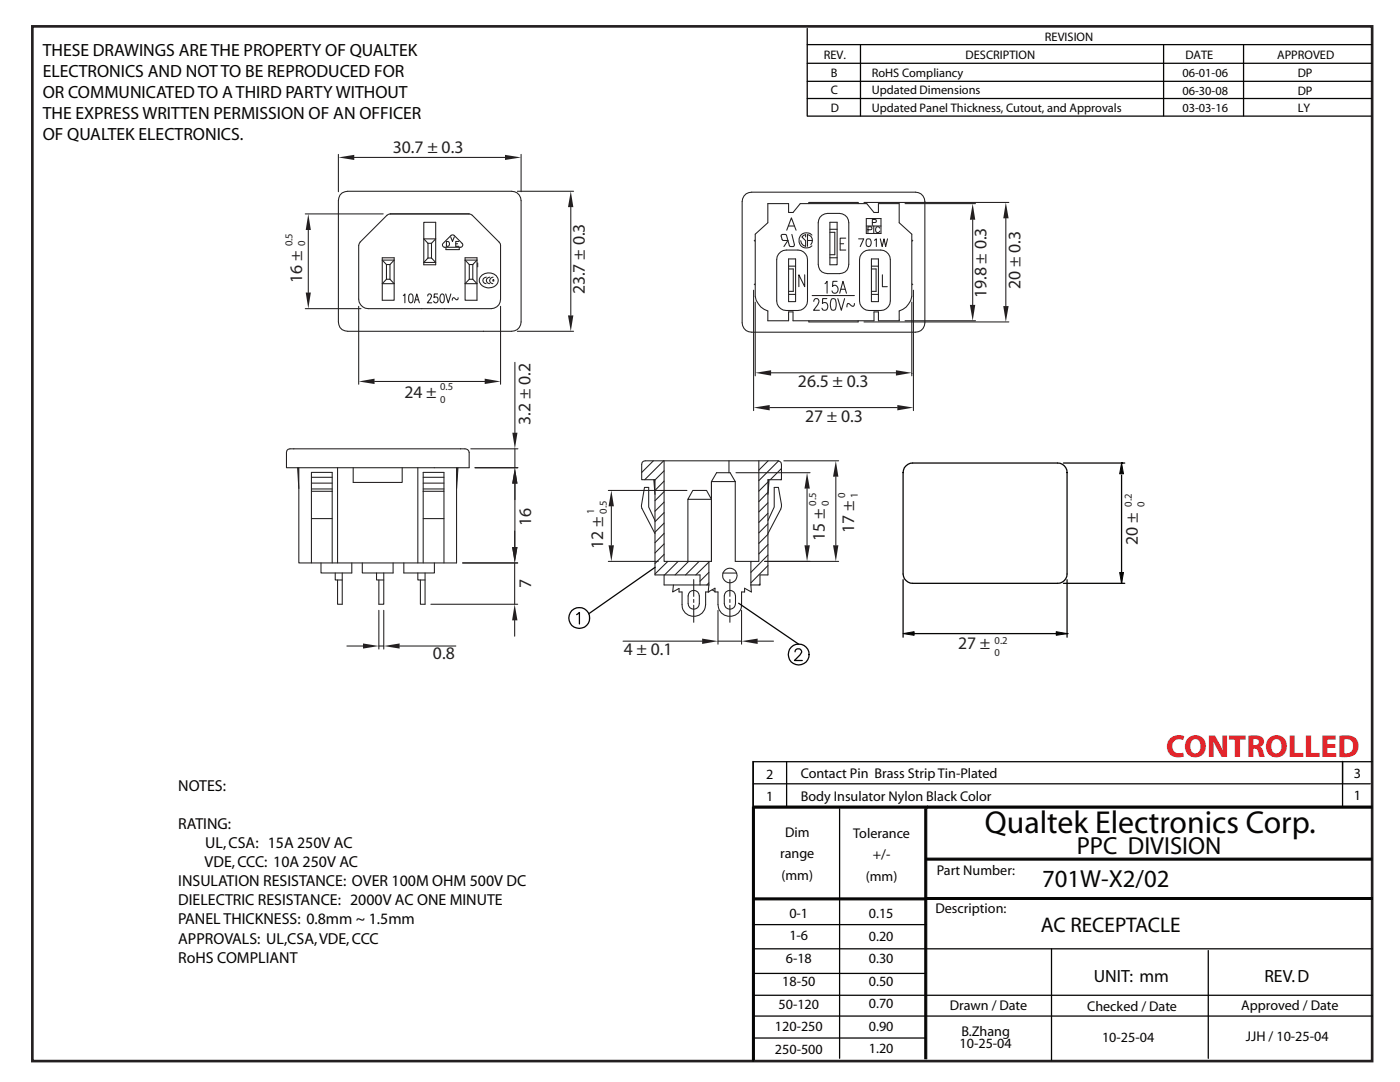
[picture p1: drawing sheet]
<svg xmlns="http://www.w3.org/2000/svg" width="279mm" height="216mm" viewBox="0 0 279 216" stroke-linecap="round" stroke-linejoin="round" font-family="sans-serif">
<path d="M6.5 5.3h267.3v206.4h-267.3z" fill="none" stroke="#231f20" stroke-width=".53"/>
<g fill="#050504" stroke="#050504" stroke-width=".2">
<path d="M150.2 161h.4v50.5h-.4z"/>
<path d="M184.6 161.4h.4v50h-.4z"/>
<path d="M150.4 160.8h34.7v.5h-34.7z"/>
<path d="M150.4 179.2h34.3v.4h-34.3z"/>
<path d="M185.1 160.8h88.8v.5h-88.8z"/>
<path d="M184.7 171.2h89.2v.4h-89.2z"/>
</g>
<g fill="none" stroke="#050504" stroke-width=".25">
<path d="M161.1 8.9h112.6M161.1 12.6h112.6M161.1 16.2h112.6M161.1 5.7v17.5M161.1 19.7h112.6M171.7 8.9v14.2M232.2 8.9v14.2M248.2 8.9v14.2M161.2 23.2h112.4M182.1 92.4h28.9M180.2 114.5a1.96 1.96 0 0 0 1.9 1.9h28.9M180.2 115.7v11.4"/>
<path d="M182.4 126.4h30.6M150.3 152h123.5M150.3 156.4h123.2M157 152v8.9M267.9 151.9v9M167.6 161.4v49.8M150.4 189.3h123.5M150.4 194.2h34.4M150.4 184.5h34.5M150.6 198.6h123.3M209.9 189.3v22.2M241.1 189.7v21.5"/>
<path d="M150.4 207.1h34.4M150.4 202.7h123.5"/>
</g>
<path d="M184.7 179.4h89.2" fill="none" stroke="#050504" stroke-width=".4"/>
<path d="M184.8 161.1h88.8" fill="none" stroke="#050504" stroke-width=".2"/>
<path d="M150.3 152v59.7" fill="none" stroke="#050504" stroke-width=".35"/>
<path d="M180.2 126.4l2.2-.4v.8z" fill="#050504"/>
<path d="M180.2 126.4l2.2-.4v.8z" fill="none" stroke="#050504" stroke-width=".2"/>
<path d="M182.1 92.4a1.95 1.95 0 0 0-1.9 1.9v20.2M213 115.7v11.4" fill="none" stroke="#050504" stroke-width=".25"/>
<path d="M223.5 114.2h.7l-.4 2.2z" fill="#050504"/>
<path d="M223.5 114.2h.7l-.4 2.2z" fill="none" stroke="#050504" stroke-width=".2"/>
<path d="M223.8 94.8v21.6M212.2 116.4h12.3M213 114.5a1.88 1.88 0 0 1-2 1.9M213 126.4h.1" fill="none" stroke="#050504" stroke-width=".25"/>
<path d="M210.8 126l2.2 .4-2.2 .4z" fill="#050504"/>
<path d="M210.8 126l2.2 .4-2.2 .4z" fill="none" stroke="#050504" stroke-width=".2"/>
<path d="M211 92.4a1.88 1.88 0 0 1 2 1.9v20.2M212.2 92.4h12.3M223.8 92.4h.1" fill="none" stroke="#050504" stroke-width=".25"/>
<path d="M223.8 92.4l.4 2.2h-.7z" fill="#050504"/>
<path d="M223.8 92.4l.4 2.2h-.7z" fill="none" stroke="#050504" stroke-width=".2"/>
<g fill="none" stroke="#231f20" stroke-width=".21">
<path d="M67.5 40v24.2M71.9 48.3l5.6-5.5h16.5l5.9 5.8v11.1a1.84 1.84 0 0 1-1.9 1.9h-24.5a1.93 1.93 0 0 1-1.9-1.9v-10.7zM76.3 51.4h2.4v8.5h-2.4zM77.1 52.8l-.8-.9h2.4l-.9 .9M77.1 55.7l-.8 .9h2.4l-.9-.9M77.1 52.8v2.9M77.1 52.8h.7M77.1 55.7h.7M77.8 52.8v2.9M84.6 44.4h2.4v8.4h-2.4zM85.4 48.5v3M85.4 48.5l-.8-.8h2.4l-.9 .8"/>
<path d="M85.4 51.5l-.8 .9h2.4l-.9-.9M85.4 48.5h.7M85.4 51.5h.7M86.1 48.5v3M92.8 51.4h2.4v8.5h-2.4zM93.7 52.8h.7M93.7 55.7h.7M93.7 55.7l-.9 .9h2.4l-.8-.9M93.7 52.8v2.9M94.4 52.8v2.9M94.4 52.8l.8-.9h-2.4l.9 .9M96 55.1a1.96 1.96 0 0 1 2-.6 1.96 1.96 0 0 1 1.4 1.5 1.95 1.95 0 0 1-1.9 1.5 1.95 1.95 0 0 1-1.8-1.5z"/>
<path d="M97.1 55.3a.65 .65 0 0 0-.7 .6 .65 .65 0 0 0 .6 .7M97.8 55.3a.65 .65 0 0 0-.7 .6 .65 .65 0 0 0 .6 .7M98.4 55.3a.65 .65 0 0 0-.7 .6 .65 .65 0 0 0 .7 .7M98.5 55.9h-.1l.1 .2-.1-.1M104 40v24.2M148.1 40.2v24.2M150.7 59.1a3.8 3.8 0 0 0 2.5 2.9v2M153.2 40.6v3.8l-2.5 2.3M155.4 50.7l.4-.4a5.5 5.5 0 0 1 4.6 0l.7 .9 .1 .6v8.2a1.93 1.93 0 0 1-2 2h-2.3a1.93 1.93 0 0 1-1.9-2v-8.2l.1-.6zM157.4 53.7h.9v4.4h-.9M157.4 40.6v1.8h.9l1.4-1.8M157.4 51.7h1.4v8.5h-1.4z"/>
<path d="M157.4 58.7h1.4M157.4 53.1h1.4M160.6 54.8v2.4l-1.2-2.4v2.4M163.6 43.4l.4-.4a5.9 5.9 0 0 1 4.1-.3 1.8 1.8 0 0 1 1.3 1.7v8.3a1.78 1.78 0 0 1-1.9 1.9h-2.3a1.78 1.78 0 0 1-1.9-1.9v-8.3zM165.6 44.4h1.5v8.4h-1.5zM165.6 51.4h1.5M165.6 45.8h1.5M165.6 46.4h1v4.4h-1M167.7 48.6h.7M168.8 47.5h-1.1v2.4h1.1M171.9 50.7l.4-.4a5.5 5.5 0 0 1 4.6 0l.7 .9 .1 .6v8.2a1.93 1.93 0 0 1-1.9 2h-2.4a1.93 1.93 0 0 1-1.9-2v-8.2l.1-.6zM173 40.6l1.4 1.8h.9v-1.8"/>
<path d="M173.9 53.7h.9v4.4h-.9M173.9 58.7h1.4M173.9 53.1h1.4M173.9 51.7h1.4v8.5h-1.4zM176.1 54.8v2.4h1M179.5 40.6v3.8l2.5 2.3M182 59.1a3.8 3.8 0 0 1-2.5 2.9v2M184.6 40.2v24.2M96.5 66.1h.1M157.4 64v-1.8h.9v1.8M174.4 64v-1.8h.9v1.8"/>
</g>
<g fill="#231f20">
<path d="M150.4 56.7l.3-.2v.5z"/>
<path d="M150.4 48l.3-.2v.5z"/>
<path d="M182 47.8l.3 .2-.3 .3z"/>
<path d="M182 56.5l.3 .2-.3 .3z"/>
</g>
<g fill="none" stroke="#231f20" stroke-width=".21">
<path d="M67.5 30.8v7.5M70.7 31.4h30.1M104 30.8v7.5M67.5 40a1.78 1.78 0 0 1 1.9-1.8h32.7a1.84 1.84 0 0 1 1.9 1.8M80.5 59l.3-.3v1.7M81.7 58.7h.4a1.22 1.22 0 0 1 0 1.7h-.2a1.37 1.37 0 0 1-.2-1.7zM82.9 59.8h.6M85.4 59.1v-.1a.39 .39 0 0 1 .5-.3 .39 .39 0 0 1 .1 .6l-.7 1.1h.9M87.3 58.7h-.6l-.1 .7 .1-.1a.55 .55 0 0 1 .7 .5 .55 .55 0 0 1-.7 .5l-.2-.2M88 58.7h.3a1.22 1.22 0 0 1 0 1.7h-.1a1.23 1.23 0 0 1-.2-1.7zM88.4 48.5l1.6-1.5 .4-.1 1.8 1.6a.46 .46 0 0 1 .1 .5 .46 .46 0 0 1-.4 .3h-3.2a.46 .46 0 0 1-.4-.3 .46 .46 0 0 1 .1-.5zM89 58.7l.5 1.7 .5-1.7"/>
<path d="M89 49.3v.5h2.7v-.5M89.1 48.2a.5 .5 0 0 1 .6 .5 .5 .5 0 0 1-.6 .5zM89.9 47.2l.4 1 .4-1M91 48.6h.3M91.4 59.4l-.2 .4-.7-.4-.2 .5M91.6 48.2h-.6v1h.6M95.3 52.5v.8M150.7 46.7v12.4M153.2 40.6h4.2M157 45.9l.9-2.4 1 2.4M157.3 45.1h1.2M158 46.8l.5 2-.2 .4h-.7l-.7-2.4-1 .1 .3 1 1 .1-.8 1.2"/>
<path d="M159.7 40.6h13.3M160.8 47.3v-.5l-.4 .2-.4 .3 .8 .7v1.2l-.5-.2-.4-.5-.1-.5M161.2 48h.9M161.4 40.6v-.2h9.9v.2M161.8 48.8a1.19 1.19 0 0 0-.6-2v2.4M162 46.9a1.51 1.51 0 0 0-2.1 0 1.51 1.51 0 0 0 0 2.2 1.51 1.51 0 0 0 2.1 0M162.1 59h8.4M164.6 56.6l.5-.5v2.4M165 59.6h-.8l-.1 1a.65 .65 0 0 1 .9-.1 .65 .65 0 0 1 .2 .8l-.1 .3a.57 .57 0 0 1-.6 .3 .57 .57 0 0 1-.5-.4M165.9 59.7h.7a2.51 2.51 0 0 1 0 2.1l-.4 .1a1.14 1.14 0 0 1-.5-1.3zM167.1 56.1h-.9l-.1 1.1a.73 .73 0 0 1 1 0 .73 .73 0 0 1 .1 1 .59 .59 0 0 1-.7 .3 .59 .59 0 0 1-.5-.5M167.2 59.6l.7 2.3 .7-2.3"/>
<path d="M167.6 58.5l.6-2.4 .7 2.4M167.8 57.7h.9M171.4 47.7h1l-.7 1.5M172.9 45.1h2.9M172.9 43.6h2.9v3h-2.9zM173 47.7h.4a.82 .82 0 0 1 .5 .8 .82 .82 0 0 1-.6 .7 1.06 1.06 0 0 1-.3-1.5zM173.2 45.8h.7v-.5l-.7-.1v1.2M174.1 44.4h.7v-.5l-.7-.1v1.2M174.4 45.1v1.5M174.5 47.9l.4-.2v1.5M175.3 40.6h4.2M175.6 45.5a.43 .43 0 0 0-.5-.3 .43 .43 0 0 0-.3 .5 .5 .5 0 0 0 .1 .6 .5 .5 0 0 0 .5 .1l.2-.3"/>
<path d="M175.7 47.7l.4 1.5 .3-1.5 .4 1.5 .3-1.5M182 46.7v12.4M184.6 40.2a1.86 1.86 0 0 0-1.9-1.9h-32.7a1.84 1.84 0 0 0-1.9 1.9M82.7 60.4l.5-1.7 .5 1.7M104 64.2a1.86 1.86 0 0 1-1.9 1.9h-32.7a1.78 1.78 0 0 1-1.9-1.9M153.2 64h4.2M158.3 64h16.1M161.4 64v.2h9.9v-.2M162.4 60.1l.1-.3a.53 .53 0 0 1 .8-.1 .53 .53 0 0 1 0 .8l-.9 1.4h1.1M170.5 60.6l-.2 .5h-.2l-.8-.6-.2 .1-.1 .7M175.3 64h4.2M179.5 63.9h.1"/>
<path d="M182 74.5h.1M184.6 64.4a1.86 1.86 0 0 1-1.9 1.9h-32.7a1.84 1.84 0 0 1-1.9-1.9"/>
</g>
<g fill="#231f20">
<path d="M67.5 31.4l3.2-.5v1z"/>
<path d="M100.8 30.9l3.2 .5-3.2 .5z"/>
</g>
<path d="M103.3 38.2h11.2M113.9 41.3v21.6M103.3 66.1h11.2" fill="none" stroke="#231f20" stroke-width=".21"/>
<g fill="#231f20">
<path d="M113.9 38.2l.5 3.1h-1z"/>
<path d="M113.4 62.9h1l-.5 3.2z"/>
</g>
<path d="M71.6 61.1v15.6M74.8 76.1h21.9M99.9 61.1v15.6" fill="none" stroke="#231f20" stroke-width=".21"/>
<g fill="#231f20">
<path d="M71.6 76.1l3.2-.5v1z"/>
<path d="M96.7 75.6l3.2 .5-3.2 .5z"/>
</g>
<path d="M60.9 42.7h15.6M61.5 45.9v12.5M60.9 61.6h11.2" fill="none" stroke="#231f20" stroke-width=".21"/>
<g fill="#231f20">
<path d="M61.5 42.7l.5 3.2h-1z"/>
<path d="M61 58.4h1l-.5 3.2z"/>
</g>
<path d="M150.7 60.3v14.7M153.9 74.4h24.9M182 60.3v14.7" fill="none" stroke="#231f20" stroke-width=".21"/>
<g fill="#231f20">
<path d="M150.7 74.4l3.2-.5v1z"/>
<path d="M178.8 73.9l3.2 .5-3.2 .5z"/>
</g>
<path d="M150.4 57.9v24M182.3 57.9v24M153.6 81.3h25.5" fill="none" stroke="#231f20" stroke-width=".21"/>
<g fill="#231f20">
<path d="M150.4 81.3l3.2-.5v1.1z"/>
<path d="M179.1 80.8l3.2 .5-3.2 .6z"/>
</g>
<path d="M180.6 40.6h14.1M194.1 43.8v17M180.6 64h14.1" fill="none" stroke="#231f20" stroke-width=".21"/>
<g fill="#231f20">
<path d="M193.6 60.8h1l-.5 3.2z"/>
<path d="M194.1 40.6l.5 3.2h-1z"/>
</g>
<path d="M172.4 40.4h28.9M200.7 43.6v17.5M172.4 64.2h28.9" fill="none" stroke="#231f20" stroke-width=".21"/>
<g fill="#231f20">
<path d="M200.7 40.4l.6 3.2h-1.1z"/>
<path d="M200.2 61.1h1.1l-.6 3.1z"/>
</g>
<g fill="none" stroke="#231f20" stroke-width=".21">
<path d="M57.5 89.7l35.3-.1a.8 .8 0 0 1 .8 .7v3h-36.4v-3zM59.4 93.3l.2 4.2M62.2 98v14.3M62.2 96.4h4.1M62.2 97.6h4.1M62.2 95.2h4.1M66.3 98h-4.1v-3.7h4.1v18M67.4 93.3v19M70.5 93.3v3h9.8v-3M83.4 93.3v19M84.5 98h4.1v-3.7h-4.1v18M84.5 96.4h4.1"/>
<path d="M84.5 97.6h4.1M84.5 95.2h4.1M86.6 93.3h.1M88.6 98v14.3M91.1 93.3v19h-31.5v-19M91.4 93.3l-.3 4.2M130.4 91.9l-2.3 2.4M130.5 95.7l.2 3M130.7 95.7h-2.6v-3.1l.3-.6 26.9-.1 .6 .4 .1 3.4h-2.7v19h-1.6v2h-1.8M130.7 95.7v19h9v2M132.4 91.9l-3.7 3.8M132.5 98.1l-1.8 1.8"/>
<path d="M132.5 96l-1.8 1.9M132.5 94l-1.8 1.8M132.5 91.9v20.1h9.5M137.3 99.6v12.4M138.3 97.9h2.7l1 1.7h-4.7zM145.5 91.9v2.4M146.7 96.1l-1-1.8h-2.7l-1 1.8v15.9M146.7 96.1h-4.7v15.9M151.4 91.9v20.1h-4.7v-15.9M153.3 96.2l-1.9 1.8M153.3 98.2l-1.9 1.9M153.3 91.9l-1.9 1.9"/>
<path d="M153.5 95.7l-.2 3M155.4 91.9l-4 4M156 95.6l-.2 .1M156 93.5l-2.3 2.2M62.2 103.5h4.1M64.1 112.3v2h6.1v-2M66.9 114.3v1.4h1.4M68.3 114.3v6.3h-.9v-4.9M72.3 112.3v2h6.2v-2M75.1 114.3v1.4h1.5M76.6 114.3v6.3h-1v-4.9M80.6 112.3v2h6.1v-2"/>
<path d="M83.4 114.3v1.4h1.4M84.5 103.5h4.1M84.8 114.3v6.3h-.9v-4.9M130.7 103.9l-1.2-2.7v-3.9h-.9l-.6 3.8 2.7 5.4M132.5 114.7v2h9M132.5 110.6l-1.8 1.8M132.5 108.5l-1.8 1.8M132.5 106.4l-1.8 1.9M132.5 104.4l-1.8 1.8M132.5 102.3l-1.8 1.8M132.5 100.2l-1.8 1.8M133.3 112l-2.6 2.5"/>
<path d="M134.4 116.7l-.1 1.4 1.2-.7v.7h.6v2.5a2.35 2.35 0 0 0 2.4 2.4 2.35 2.35 0 0 0 2.3-2.4v-2.5h.7M135.3 112l-2.7 2.7M137.4 112l-2.7 2.7M137.7 118.1a1.13 1.13 0 0 1 1.2-.2 1.13 1.13 0 0 1 .7 1v1.5a1.12 1.12 0 0 1-1.2 1.2 1.12 1.12 0 0 1-1.1-1.2v-1.5zM138.4 115.7v3.3M138.4 119.6v.6M139.5 112l-2.7 2.7M141.5 116.3l-.4 .4M141.5 112.2l-2.6 2.5M141.5 116.7l-.2 1.4 1.4-.7v.7h.6v2.5a2.35 2.35 0 0 0 2.3 2.4 2.35 2.35 0 0 0 2.4-2.4v-2.5h.6v-.7l1.3 .7v-1.4M141.5 112v4.7M141.5 114.2l-1.8 1.8"/>
<path d="M142.1 117.7l.6 .3M144.3 114.3h2.7M144.9 118.1a1.13 1.13 0 0 1 1.2-.2 1.13 1.13 0 0 1 .7 1v1.5a1.12 1.12 0 0 1-1.1 1.2 1.12 1.12 0 0 1-1.2-1.2v-1.5zM145.7 115.7v3.3M145.7 119.6v.6M149.9 112v4.7M149.9 112v.1M151.7 116.5l-.2 .2M153.3 100.3l-1.9 1.8M153.3 102.4l-1.9 1.8M153.3 104.5l-1.9 1.8M153.3 106.6l-1.9 1.8"/>
<path d="M153.3 108.7l-1.9 1.8M153.3 110.8l-3.4 3.4M153.3 112.9l-3.4 3.4M153.3 103.9l1.2-2.7v-3.9h.9l.6 3.8-2.7 5.4M69.2 128.9h3.2M75.6 121.8v7.7M75.6 128.9h1M76.6 121.8v7.7M79.8 128.9h11.2M138.4 120.8v3.4M145.7 120.8v3.4"/>
<circle cx="145.7" cy="114.8" r="1.45"/>
</g>
<path d="M59.5 93.3v4.2M130.6 95.7v3M153.4 95.7v3" fill="none" stroke="#231f20" stroke-width=".23"/>
<path d="M91.3 93.3v4.2" fill="none" stroke="#231f20" stroke-width=".28"/>
<g fill="#231f20">
<path d="M72.4 128.4l3.2 .5-3.2 .5z"/>
<path d="M76.6 128.9l3.2-.5v1z"/>
</g>
<path d="M92.3 112.3h11M102.7 105.9v3.3M102.7 112.3v8.3M86 120.6h17.3M102.7 123.8v3.2" fill="none" stroke="#231f20" stroke-width=".21"/>
<g fill="#231f20">
<path d="M102.2 109.2h1.1l-.6 3.1z"/>
<path d="M102.7 120.6l.6 3.2h-1.1z"/>
</g>
<path d="M94.8 93.3h8.5M102.8 96.5v12.7M92.3 112.3h11" fill="none" stroke="#231f20" stroke-width=".21"/>
<g fill="#231f20">
<path d="M102.2 109.2h1.1l-.5 3.1z"/>
<path d="M102.8 93.3l.5 3.2h-1.1z"/>
</g>
<path d="M102.8 72.3v14M94 89.6h9.4M94.8 93.3h8.6M102.8 89.6v3.7M102.8 96.5v3.2" fill="none" stroke="#231f20" stroke-width=".21"/>
<g fill="#231f20">
<path d="M102.8 93.3l.5 3.2h-1.1z"/>
<path d="M102.2 86.3h1.1l-.5 3.3z"/>
</g>
<path d="M124.3 127.9h15.8M143.3 121.8v6.7M143.3 127.9h4.7M148 121.8v6.7M151.2 127.9h3.2" fill="none" stroke="#231f20" stroke-width=".21"/>
<g fill="#231f20">
<path d="M148 127.9l3.2-.5v1.1z"/>
<path d="M140.1 127.4l3.2 .5-3.2 .6z"/>
</g>
<path d="M146.9 94.3h14.8M161.1 97.5v11.3M152.6 112h9.1" fill="none" stroke="#231f20" stroke-width=".21"/>
<g fill="#231f20">
<path d="M161.1 94.3l.5 3.2h-1.1z"/>
<path d="M160.5 108.8h1.1l-.5 3.2z"/>
</g>
<path d="M156.4 91.9h11M166.8 95.1v13.7M152.6 112h14.8" fill="none" stroke="#231f20" stroke-width=".21"/>
<g fill="#231f20">
<path d="M166.8 91.9l.5 3.2h-1.1z"/>
<path d="M166.2 108.8h1.1l-.5 3.2z"/>
</g>
<path d="M121.4 97.9h15.7M121.4 112h10M122 101v7.8" fill="none" stroke="#231f20" stroke-width=".21"/>
<g fill="#231f20">
<path d="M122 97.9l.5 3.1h-1z"/>
<path d="M121.5 108.8h1l-.5 3.2z"/>
</g>
<g fill="none" stroke="#050504" stroke-width=".25">
<path d="M130.7 113.2l-13.2 9.3M115.1 122.6l.5-.4v2.3M147.4 120.4l12 8.1M158.7 130.1l.1-.4 .3-.2 .7 .1a.51 .51 0 0 1 .1 .8l-1.4 1.4h1.6"/>
<circle cx="115.6" cy="123.3" r="2.08"/>
<circle cx="159.4" cy="130.6" r="2.08"/>
</g>
<text font-size="6.3" fill="#e11f25" x="232.8" y="151">CONTROLLED</text>
<text font-size="6.3" fill="#050504" x="196.5" y="166.3">Qualtek Electronics Corp.</text>
<g font-size="4.9" fill="#050504">
<text x="214.9" y="170.5">PPC DIVISION</text>
<text x="208" y="176.9">701W-X2/02</text>
</g>
<text font-size="4.2" fill="#050504" x="207.7" y="185.9">AC RECEPTACLE</text>
<g font-size="3.5" fill="#050504">
<text x="8.5" y="11.1">THESE DRAWINGS ARE THE PROPERTY OF QUALTEK</text>
<text x="8.5" y="15.3">ELECTRONICS AND NOT TO BE REPRODUCED FOR</text>
<text x="8.5" y="19.6">OR COMMUNICATED TO A THIRD PARTY WITHOUT</text>
<text x="8.5" y="23.8">THE EXPRESS WRITTEN PERMISSION OF AN OFFICER</text>
<text x="8.5" y="28">OF QUALTEK ELECTRONICS.</text>
<text x="218.3" y="195.9">UNIT: mm</text>
<text x="252.3" y="195.9">REV. D</text>
</g>
<g font-size="3.5" fill="#231f20">
<text x="78.4" y="30.5">30.7 ± 0.3</text>
<text x="60.3" y="56.5" transform="rotate(-90 60.3 56.5)">16 ±</text>
<text x="116.7" y="58.7" transform="rotate(-90 116.7 58.7)">23.7 ± 0.3</text>
<text x="196.9" y="59.5" transform="rotate(-90 196.9 59.5)">19.8 ± 0.3</text>
<text x="203.6" y="57.7" transform="rotate(-90 203.6 57.7)">20 ± 0.3</text>
<text x="159.3" y="77.1">26.5 ± 0.3</text>
<text x="80.7" y="79.5">24 ±</text>
<text x="105.9" y="84.8" transform="rotate(-90 105.9 84.8)">3.2 ± 0.2</text>
<text x="160.7" y="84.2">27 ± 0.3</text>
<text x="106" y="104.9" transform="rotate(-90 106 104.9)">16</text>
<text x="164.6" y="108" transform="rotate(-90 164.6 108)">15 ±</text>
<text x="170.4" y="106.4" transform="rotate(-90 170.4 106.4)">17 ±</text>
<text x="120.4" y="109.6" transform="rotate(-90 120.4 109.6)">12 ±</text>
<text x="227.1" y="108.8" transform="rotate(-90 227.1 108.8)">20 ±</text>
<text x="106" y="117.4" transform="rotate(-90 106 117.4)">7</text>
<text x="86.4" y="131.6">0.8</text>
<text x="124.5" y="130.7">4 ± 0.1</text>
<text x="191.2" y="129.6">27 ±</text>
</g>
<g font-size="3.2" fill="#050504">
<text x="35.6" y="157.8">NOTES:</text>
<text x="35.6" y="165.4">RATING:</text>
<text x="40.8" y="173">VDE, CCC: 10A 250V AC</text>
<text x="41" y="169.2">UL, CSA: 15A 250V AC</text>
<text x="35.6" y="176.8">INSULATION RESISTANCE: OVER 100M OHM 500V DC</text>
<text x="35.6" y="180.6">DIELECTRIC RESISTANCE: 2000V AC ONE MINUTE</text>
<text x="35.6" y="184.5">PANEL THICKNESS: 0.8mm ~ 1.5mm</text>
<text x="35.6" y="188.3">APPROVALS: UL,CSA, VDE, CCC</text>
<text x="35.6" y="192.1">RoHS COMPLIANT</text>
</g>
<g font-size="2.8" fill="#050504">
<text x="152.9" y="155.3">2</text>
<text x="159.8" y="155.3">Contact Pin Brass Strip Tin-Plated</text>
<text x="270.2" y="155.2">3</text>
<text x="152.9" y="159.7">1</text>
<text x="159.8" y="159.7">Body Insulator Nylon Black Color</text>
<text x="270.2" y="159.6">1</text>
<text x="156.7" y="167">Dim</text>
<text x="170.3" y="167.3">Tolerance</text>
<text x="155.7" y="171.3">range</text>
<text x="174.2" y="171.5">+/-</text>
<text x="156" y="175.5">(mm)</text>
<text x="172.8" y="175.7">(mm)</text>
<text x="186.9" y="174.6">Part Number:</text>
<text x="157.5" y="183.1">0-1</text>
<text x="173.4" y="183.3">0.15</text>
<text x="186.7" y="182.3">Description:</text>
<text x="157.5" y="187.7">1-6</text>
<text x="173.4" y="187.8">0.20</text>
<text x="156.1" y="196.8">18-50</text>
<text x="156.8" y="192.2">6-18</text>
<text x="173.4" y="192.2">0.30</text>
<text x="173.4" y="196.7">0.50</text>
<text x="155.4" y="201.3">50-120</text>
<text x="173.4" y="201.2">0.70</text>
<text x="189.5" y="201.6">Drawn / Date</text>
<text x="217" y="201.7">Checked / Date</text>
<text x="247.7" y="201.6">Approved / Date</text>
<text x="154.6" y="205.8">120-250</text>
<text x="173.4" y="205.7">0.90</text>
<text x="191.5" y="209.1">10-25-04</text>
<text x="191.9" y="206.6">B.Zhang</text>
<text x="219.9" y="207.9">10-25-04</text>
<text x="248.6" y="207.8">JJH / 10-25-04</text>
<text x="154.6" y="210.3">250-500</text>
<text x="173.4" y="210.2">1.20</text>
</g>
<g font-size="2.5" fill="#050504">
<text x="164.4" y="11.7">REV.</text>
<text x="192.7" y="11.8">DESCRIPTION</text>
<text x="208.5" y="8.1">REVISION</text>
<text x="236.6" y="11.8">DATE</text>
<text x="254.9" y="11.8">APPROVED</text>
<text x="165.8" y="15.3">B</text>
<text x="174" y="15.3">RoHS Compliancy</text>
<text x="236" y="15.4">06-01-06</text>
<text x="259" y="15.3">DP</text>
<text x="165.8" y="18.8">C</text>
<text x="165.8" y="22.3">D</text>
<text x="174" y="18.8">Updated Dimensions</text>
<text x="174" y="22.3">Updated Panel Thickness, Cutout, and Approvals</text>
<text x="236" y="18.9">06-30-08</text>
<text x="236" y="22.4">03-03-16</text>
<text x="259" y="18.9">DP</text>
<text x="259" y="22.4">LY</text>
</g>
<g font-size="2.1" fill="#231f20">
<text x="58.4" y="49.2" transform="rotate(-90 58.4 49.2)">0.5</text>
<text x="60.9" y="49.2" transform="rotate(-90 60.9 49.2)">0</text>
<text x="87.8" y="77.9">0.5</text>
<text x="87.8" y="80.4">0</text>
<text x="162.9" y="100.9" transform="rotate(-90 162.9 100.9)">0.5</text>
<text x="165.4" y="100.9" transform="rotate(-90 165.4 100.9)">0</text>
<text x="168.7" y="99.3" transform="rotate(-90 168.7 99.3)">0</text>
<text x="171.2" y="99.3" transform="rotate(-90 171.2 99.3)">1</text>
<text x="225.9" y="101.1" transform="rotate(-90 225.9 101.1)">0.2</text>
<text x="228.4" y="101.1" transform="rotate(-90 228.4 101.1)">0</text>
<text x="118.6" y="102.5" transform="rotate(-90 118.6 102.5)">1</text>
<text x="121.1" y="102.5" transform="rotate(-90 121.1 102.5)">0.5</text>
<text x="198.5" y="128.4">0.2</text>
<text x="198.5" y="131">0</text>
</g>
</svg>
